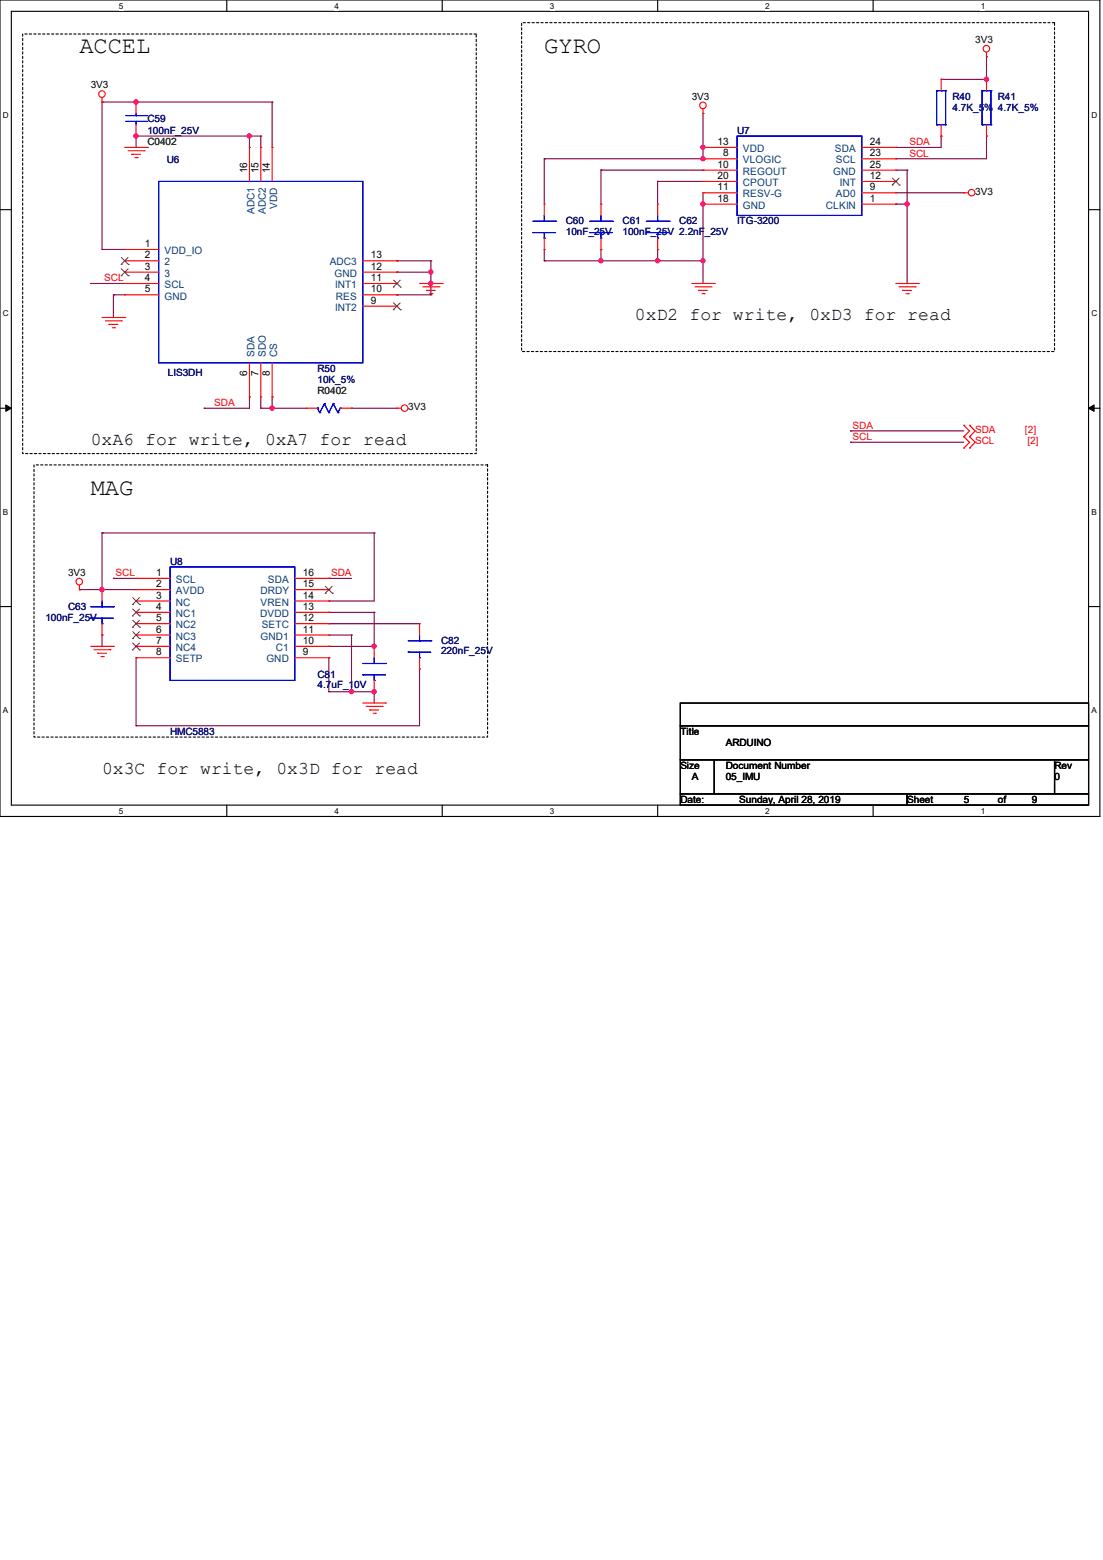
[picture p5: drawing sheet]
<svg xmlns="http://www.w3.org/2000/svg" width="210mm" height="297mm" viewBox="0 0 210 297" stroke-linecap="round" stroke-linejoin="round" font-family="sans-serif">
<path d="M0 0h209.4v155.4h-209.4zM2.2 2.2h205.1v151.1h-205.1z" fill="none" stroke="#000" stroke-width=".21"/>
<g fill="#fff">
<path d="M22.6 .3h.9v1.7h-.9z"/>
<path d="M22.6 153.5h.9v1.8h-.9z"/>
</g>
<path d="M43.2 0v2.2M43.2 153.3v2.1" fill="none" stroke="#000" stroke-width=".21"/>
<g fill="#fff">
<path d="M63.7 .3h.8v1.7h-.8z"/>
<path d="M63.7 153.5h.8v1.8h-.8z"/>
</g>
<path d="M84.2 0v2.2M84.2 153.3v2.1" fill="none" stroke="#000" stroke-width=".21"/>
<g fill="#fff">
<path d="M104.7 .3h.8v1.7h-.8z"/>
<path d="M104.7 153.5h.8v1.8h-.8z"/>
</g>
<path d="M125.2 0v2.2M125.2 153.3v2.1" fill="none" stroke="#000" stroke-width=".21"/>
<g fill="#fff">
<path d="M145.7 .3h.9v1.7h-.9z"/>
<path d="M145.7 153.5h.9v1.8h-.9z"/>
</g>
<path d="M166.2 0v2.2M166.2 153.3v2.1" fill="none" stroke="#000" stroke-width=".21"/>
<g fill="#fff">
<path d="M186.7 .3h.9v1.7h-.9z"/>
<path d="M186.7 153.5h.9v1.8h-.9z"/>
<path d="M.6 21h1.1v1.8h-1.1z"/>
<path d="M207.8 21h1.1v1.8h-1.1z"/>
<path d="M.6 58.8h1.1v1.7h-1.1z"/>
<path d="M207.8 58.8h1.1v1.7h-1.1z"/>
</g>
<path d="M0 39.9h2.2M207.3 39.9h2.1" fill="none" stroke="#000" stroke-width=".21"/>
<g fill="#fff">
<path d="M.6 96.6h1v1.7h-1z"/>
<path d="M207.8 96.6h1v1.7h-1z"/>
</g>
<path d="M0 77.7h2.2M207.3 77.7h2.1" fill="none" stroke="#000" stroke-width=".21"/>
<path d="M1.1 77.1l1.1 .6-1.1 .6zM207.3 77.7l1-.6v1.2z" fill="#000" stroke="#000" stroke-width=".19"/>
<g fill="#fff">
<path d="M.6 134.4h.9v1.7h-.9z"/>
<path d="M207.8 134.4h1v1.7h-1z"/>
</g>
<path d="M0 115.5h2.2M207.3 115.5h2.1M129.5 133.9h77.8v4.3h-77.8zM129.5 138.2h77.8v6.5h-77.8zM129.5 144.7h6.5v6.4h-6.5zM129.5 151.1h43.2v2.2h-43.2zM136 144.7h64.8v6.4h-64.8zM172.7 151.1h34.6v2.2h-34.6zM200.8 144.7h6.5v6.4h-6.5z" fill="none" stroke="#000" stroke-width=".21"/>
<path d="M4.3 6.5h86.4v79.9h-86.4zM99.3 4.3h101.5v62.6h-101.5zM6.5 88.5h86.3v51.8h-86.3z" fill="none" stroke="#000" stroke-width=".21" stroke-dasharray=".4 .4"/>
<g fill="none" stroke="#800040" stroke-width=".21">
<path d="M19.4 19.4h.1M19.4 19.4v28.1M19.4 19.4h32.4M25.9 19.4h.1M51.8 19.4h.1M51.8 19.4v8.7M179.2 15.1h.1M187.8 10.8h.1M187.8 10.8v4.3h-8.6M25.9 25.9h.1M25.9 25.9v2.2M25.9 25.9h23.8"/>
<path d="M47.5 25.9h.1M47.5 25.9v2.2M49.7 25.9h.1M49.7 25.9v2.2M103.6 30.2h.1M103.6 30.2v8.7M114.4 32.4h.1M114.4 32.4h19.5M114.4 32.4v6.5M125.2 34.5h.1M125.2 34.5h8.7M125.2 34.5v4.4"/>
<path d="M133.9 28.1h.1M133.9 21.6h.1M133.9 38.9h.1M133.9 36.7h.1M133.9 21.6v8.6h-30.3M133.9 36.7v17.3M170.6 38.9h.1M170.6 28.1h.1M170.6 30.2h.1M170.6 32.4h2.1M170.6 38.9h2.1M170.6 36.7h12.9"/>
<path d="M172.7 38.9h.1M172.7 32.4h.1M172.7 32.4v21.6M179.2 25.9h.1M179.2 25.9v2.2h-8.6M183.5 36.7h.1M187.8 25.9h.1M187.8 25.9v4.3h-17.2M17.3 54h.1M17.3 54h6.4M19.4 47.5h.1M19.4 47.5h4.3"/>
<path d="M21.6 56.1h.1M21.6 56.1h2.1M21.6 56.1v4.4M75.6 51.8h.1M75.6 49.7h.1M75.6 56.1h.1M75.6 49.7h6.4M75.6 51.8h6.4M75.6 56.1h6.4M82 54h.1M82 49.7h.1M82 56.1h.1"/>
<path d="M82 49.7v6.4M103.6 47.5h.1M103.6 49.7h.1M103.6 47.5v2.2M103.6 49.7h30.3M114.4 47.5h.1M114.4 49.7h.1M114.4 47.5v2.2M125.2 47.5h.1M125.2 49.7h.1M125.2 47.5v2.2M133.9 49.7h.1"/>
<path d="M38.9 77.7h.1M47.5 75.6h.1M47.5 75.6v2.1h-8.6M49.7 77.7h.1M49.7 75.6v2.1M49.7 77.7h8.6M51.8 77.7h.1M51.8 75.6h.1M51.8 75.6v2.1M66.9 77.7h.1M66.9 77.7h8.7M161.9 82h.1"/>
<path d="M161.9 84.2h.1M161.9 82h21.6M161.9 84.2h21.6M15.1 112.3h.1M15.1 112.3h10.8M19.4 112.3h.1M19.4 101.5h.1M19.4 101.5h51.8M19.4 101.5v10.8M21.6 110.1h.1M21.6 110.1h4.3M62.6 114.4h.1"/>
<path d="M62.6 116.6h.1M62.6 118.7h.1M62.6 110.1h.1M62.6 116.6h8.6M62.6 118.7h17.3M62.6 110.1h4.3M71.2 101.5h.1M71.2 116.6h.1M71.2 101.5v12.9h-8.6M71.2 116.6v6.5h-8.6M19.4 120.9h.1M19.4 120.9v2.2"/>
<path d="M25.9 138.2h.1M25.9 125.2h.1M25.9 125.2v13M62.6 123.1h.1M62.6 120.9h.1M62.6 125.2h.1M62.6 131.7h.1M62.6 120.9h4.3M62.6 131.7h8.6M62.6 125.2v6.5M66.9 120.9h.1M66.9 131.7h.1"/>
<path d="M66.9 120.9v10.8M71.2 131.7h.1M71.2 131.7v2.2M79.9 127.4h.1M79.9 127.4v10.8h-54"/>
</g>
<g fill="#f0f" stroke="#f0f" stroke-width=".21">
<circle cx="133.8" cy="28" r=".4"/>
<circle cx="133.8" cy="30.2" r=".4"/>
<circle cx="133.8" cy="38.8" r=".4"/>
<circle cx="125.2" cy="49.6" r=".4"/>
<circle cx="114.4" cy="49.6" r=".4"/>
<circle cx="133.8" cy="49.6" r=".4"/>
<circle cx="172.7" cy="38.8" r=".4"/>
<circle cx="187.8" cy="15.1" r=".4"/>
<circle cx="19.4" cy="112.2" r=".4"/>
<circle cx="71.2" cy="123" r=".4"/>
<circle cx="71.2" cy="131.7" r=".4"/>
<circle cx="66.9" cy="131.7" r=".4"/>
<circle cx="47.5" cy="25.9" r=".4"/>
<circle cx="25.9" cy="25.9" r=".4"/>
<circle cx="25.9" cy="19.4" r=".4"/>
<circle cx="82" cy="51.8" r=".4"/>
<circle cx="82" cy="54" r=".4"/>
<circle cx="51.8" cy="77.7" r=".4"/>
</g>
<g fill="none" stroke="#f00" stroke-width=".21">
<path d="M19.4 19.4h.1M19.4 18.6v.8M25.9 19.4h.1M25.9 19.4v2.2M179.2 15.1h.1M179.2 15.1v2.2M187.8 10.8h.1M187.8 15.1h.1M187.8 9.9v.9M187.8 15.1v2.2M23.7 28.1h4.4M24.4 28.7h3"/>
<path d="M25.1 29.4h.1M25.1 29.4h1.7M25.7 30h.4M25.9 25.9h.1M25.9 23.7v2.2M26.1 30h.1M27.4 28.7h.1M28.1 28.1h.1M47.5 28.1h.1M47.5 28.1v6.4M49.7 28.1h.1M49.7 28.1v6.4"/>
<path d="M51.8 28.1h.1M51.8 28.1v6.4M103.6 38.9h.1M103.6 38.9v2.1M114.4 38.9h.1M114.4 38.9v2.1M125.2 38.9h.1M125.2 38.9v2.1M133.9 21.6h.1M133.9 28.1h.1M133.9 30.2h.1M133.9 32.4h.1"/>
<path d="M133.9 34.5h.1M133.9 36.7h.1M133.9 38.9h.1M133.9 20.7v.9M133.9 36.7h6.4M133.9 28.1h6.4M133.9 30.2h6.4M133.9 32.4h6.4M133.9 34.5h6.4M133.9 38.9h6.4M164.1 36.7h6.5M164.1 28.1h6.5"/>
<path d="M164.1 30.2h6.5M164.1 32.4h6.5M164.1 34.5h6.5M164.1 38.9h6.5M170.6 28.1h.1M170.6 30.2h.1M170.6 34.5h.1M170.6 36.7h.1M170.6 38.9h.1M170.6 32.4h.1M179.2 25.9h.1M179.2 23.7v2.2"/>
<path d="M183.5 36.7h.1M183.5 36.7h.9M187.8 25.9h.1M187.8 23.7v2.2M23.7 47.5h.1M23.7 49.7h.1M23.7 51.8h.1M23.7 54h.1M23.7 56.1h.1M23.7 54h6.5M23.7 47.5h6.5M23.7 49.7h6.5"/>
<path d="M23.7 51.8h6.5M23.7 56.1h6.5M69.1 54h6.5M69.1 49.7h6.5M69.1 51.8h6.5M69.1 56.1h6.5M69.1 58.3h6.5M75.6 58.3h.1M75.6 56.1h.1M75.6 54h.1M75.6 51.8h.1M75.6 49.7h.1"/>
<path d="M79.9 54h4.3M80.5 54.6h3.1M81.2 55.3h.1M81.2 55.3h1.7M81.8 55.9h.5M82.3 55.9h.1M83.6 54.6h.1M84.2 54h.1M103.6 47.5h.1M103.6 45.3v2.2M114.4 47.5h.1M114.4 45.3v2.2"/>
<path d="M125.2 47.5h.1M125.2 45.3v2.2M131.7 54h4.3M132.3 54.6h3.1M133 55.3h.1M133 55.3h1.7M133.6 55.9h.5M134.1 55.9h.1M135.4 54.6h.1M136 54h.1M170.6 54h4.3M171.2 54.6h3"/>
<path d="M171.9 55.3h.1M171.9 55.3h1.7M172.5 55.9h.4M172.9 55.9h.1M174.2 54.6h.1M174.9 54h.1M19.4 60.5h4.3M20.1 61.1h3M20.7 61.8h.1M20.7 61.8h1.7M21.4 62.4h.4M21.8 62.4h.1"/>
<path d="M23.1 61.1h.1M23.7 60.5h.1M47.5 75.6h.1M47.5 69.1v6.5M49.7 75.6h.1M49.7 69.1v6.5M51.8 75.6h.1M51.8 69.1v6.5M58.3 77.7h.1M58.3 77.7h2.2M64.8 77.7h2.1M66.9 77.7h.1"/>
<path d="M75.6 77.7h.1M75.6 77.7h.8M183.5 83.1h.1M183.5 81h.1M183.5 85.3h.1M183.5 81l1.1 1-1.1 1.1M183.5 83.1l1.1 1.1-1.1 1.1M184.6 83.1h.1M184.6 81h.1M184.6 85.3h.1M184.6 81l1.1 1-1.1 1.1M184.6 83.1l1.1 1.1-1.1 1.1"/>
<path d="M15.1 112.3h.1M15.1 111.4v.9M19.4 112.3h.1M19.4 112.3v2.1M19.4 118.7v2.2M25.9 110.1h.1M25.9 112.3h.1M25.9 114.4h.1M25.9 116.6h.1M25.9 118.7h.1M25.9 110.1h6.5M25.9 112.3h6.5"/>
<path d="M25.9 114.4h6.5M25.9 116.6h6.5M25.9 118.7h6.5M56.1 110.1h6.5M56.1 112.3h6.5M56.1 114.4h6.5M56.1 116.6h6.5M56.1 118.7h6.5M62.6 118.7h.1M62.6 116.6h.1M62.6 114.4h.1M62.6 112.3h.1"/>
<path d="M62.6 110.1h.1M79.9 118.7h.1M79.9 118.7v2.2M17.3 123.1h4.3M17.9 123.7h3.1M18.6 124.4h.1M18.6 124.4h1.7M19.2 125h.4M19.4 120.9h.1M19.6 125h.1M21 123.7h.1M21.6 123.1h.1"/>
<path d="M25.9 120.9h.1M25.9 123.1h.1M25.9 125.2h.1M25.9 123.1h6.5M25.9 120.9h6.5M25.9 125.2h6.5M56.1 123.1h6.5M56.1 120.9h6.5M56.1 125.2h6.5M62.6 125.2h.1M62.6 123.1h.1M62.6 120.9h.1"/>
<path d="M69.1 133.9h4.3M69.7 134.5h3.1M70.4 135.2h.1M70.4 135.2h1.7M71 135.8h.5M71.2 123.1h.1M71.2 131.7h.1M71.2 123.1v2.1M71.2 129.5v2.2M71.5 135.8h.1M72.8 134.5h.1M73.4 133.9h.1"/>
<path d="M79.9 127.4h.1M79.9 125.2v2.2"/>
<circle cx="19.4" cy="17.9" r=".62"/>
<circle cx="187.8" cy="9.3" r=".62"/>
<circle cx="133.8" cy="20.1" r=".62"/>
<circle cx="185" cy="36.7" r=".63"/>
<circle cx="77.1" cy="77.7" r=".63"/>
<circle cx="15.1" cy="110.7" r=".62"/>
</g>
<g fill="none" stroke="#00f" stroke-width=".21">
<path d="M178.4 17.3h.1M178.4 17.3h1.6M178.4 17.3v6.4M179.2 17.3h.1M180 17.3h.1M180 17.3v6.4M187 17.3h.1M187 17.3h1.7M187 17.3v6.4M187.8 17.3h.1M188.7 17.3h.1M188.7 17.3v6.4"/>
<path d="M24 23.1h3.9M24 22h3.9M25.9 22h.1M25.9 23.1h.1M25.9 21.6v.4M25.9 23.1v.6M27.9 23.1h.1M27.9 22h.1M30.2 34.5h38.9v34.6h-38.9zM140.3 25.9h23.8v15.1h-23.8zM178.4 23.7h.1M178.4 23.7h1.6"/>
<path d="M180 23.7h.1M187 23.7h.1M187 23.7h1.7M188.7 23.7h.1M101.5 44.3h.1M101.5 44.3h4.3M101.5 42.1h4.3M103.6 42.1h.1M103.6 45.3h.1M103.6 41v1.1M103.6 44.3v1M105.8 42.1h.1"/>
<path d="M112.3 44.3h.1M112.3 44.3h4.3M112.3 42.1h4.3M114.4 42.1h.1M114.4 45.3h.1M114.4 41v1.1M114.4 44.3v1M116.6 42.1h.1M123.1 44.3h.1M123.1 44.3h4.3M123.1 42.1h4.3M125.2 42.1h.1"/>
<path d="M125.2 45.3h.1M125.2 41v1.1M125.2 44.3v1M127.4 42.1h.1M60.5 77.7h.1M60.5 77.7l.4 .9M60.9 78.6h.1M61.8 76.9h.1M61.8 76.9l.8 1.7M61.8 76.9l-.9 1.7M62.6 78.6h.1M63.5 76.9h.1"/>
<path d="M63.5 76.9l.8 1.7M63.5 76.9l-.9 1.7M64.3 78.6h.1M64.8 77.7h.1M64.8 77.7l-.5 .9M17.3 117.7h.1M17.3 117.7h4.3M17.3 115.5h4.3M19.4 115.5h.1M19.4 118.7h.1M19.4 114.4v1.1M19.4 117.7v1"/>
<path d="M21.6 115.5h.1M32.4 107.9h23.7v21.6h-23.7zM69.1 128.5h.1M69.1 128.5h4.3M69.1 126.3h4.3M71.2 126.3h.1M71.2 129.5h.1M71.2 125.2v1.1M71.2 128.5v1M73.4 126.3h.1M77.7 124.2h.1M77.7 124.2h4.3"/>
<path d="M77.7 122h4.3M79.9 122h.1M79.9 125.2h.1M79.9 120.9v1.1M79.9 124.2v1M82 122h.1"/>
</g>
<g fill="none" stroke="#804000" stroke-width=".19">
<path d="M169.9 35.2h.1M169.9 33.9l1.3 1.3M171.2 33.9l-1.3 1.3M171.2 35.2h.1M23.1 50.3h.1M23.1 52.5h.1M23.1 49l1.3 1.3M23.1 51.2l1.3 1.3M24.4 49l-1.3 1.3M24.4 51.2l-1.3 1.3M24.4 50.3h.1M24.4 52.5h.1"/>
<path d="M74.9 59h.1M74.9 54.7h.1M74.9 57.7l1.3 1.3M74.9 53.3l1.3 1.4M76.2 57.7l-1.3 1.3M76.2 53.3l-1.3 1.4M76.2 59h.1M76.2 54.7h.1M25.2 115.1h.1M25.2 117.3h.1M25.2 119.4h.1M25.3 113.8l1.3 1.3"/>
<path d="M25.3 116l1.3 1.3M25.3 118.1l1.3 1.3M26.5 113.8l-1.3 1.3M26.5 116l-1.3 1.3M26.5 118.1l-1.3 1.3M26.6 115.1h.1M26.6 117.3h.1M26.6 119.4h.1M61.9 112.9h.1M62 111.6l1.3 1.3M63.2 111.6l-1.3 1.3M63.3 112.9h.1"/>
<path d="M25.2 121.6h.1M25.2 123.7h.1M25.3 120.3l1.3 1.3M25.3 122.4l1.3 1.3M26.5 120.3l-1.3 1.3M26.5 122.4l-1.3 1.3M26.6 121.6h.1M26.6 123.7h.1"/>
</g>
<g font-size="4.5">
<text x="15.1" y="10.1">ACCEL</text>
<text x="103.6" y="10.1">GYRO</text>
<text x="17.3" y="94.3">MAG</text>
</g>
<g font-size="3.4">
<text x="120.9" y="61">0xD2 for write, 0xD3 for read</text>
<text x="17.3" y="84.8">0xA6 for write, 0xA7 for read</text>
<text x="19.4" y="147.4">0x3C for write, 0x3D for read</text>
</g>
<g font-size="1.9">
<text x="185.7" y="8.2">3V3</text>
<text x="17.3" y="16.8">3V3</text>
<text x="131.7" y="19">3V3</text>
<text x="136.6" y="27.6">13</text>
<text x="137.7" y="29.8">8</text>
<text x="165.6" y="27.6">24</text>
<text x="165.6" y="29.8">23</text>
<text x="47" y="33" transform="rotate(-90 47 33)">16</text>
<text x="49.2" y="33" transform="rotate(-90 49.2 33)">15</text>
<text x="51.4" y="33" transform="rotate(-90 51.4 33)">14</text>
<text x="136.6" y="31.9">10</text>
<text x="136.6" y="34.1">20</text>
<text x="165.6" y="34.1">12</text>
<text x="165.6" y="31.9">25</text>
<text x="136.6" y="36.2">11</text>
<text x="136.6" y="38.4">18</text>
<text x="165.6" y="36.2">9</text>
<text x="165.6" y="38.4">1</text>
<text x="185.7" y="37.1">3V3</text>
<text x="27.6" y="47">1</text>
<text x="27.6" y="49.2">2</text>
<text x="27.6" y="51.4">3</text>
<text x="27.6" y="53.5">4</text>
<text x="70.6" y="53.5">11</text>
<text x="70.6" y="51.4">12</text>
<text x="70.6" y="49.2">13</text>
<text x="27.6" y="55.7">5</text>
<text x="70.6" y="57.8">9</text>
<text x="70.6" y="55.7">10</text>
<text x="47" y="71.7" transform="rotate(-90 47 71.7)">6</text>
<text x="49.2" y="71.7" transform="rotate(-90 49.2 71.7)">7</text>
<text x="51.4" y="71.7" transform="rotate(-90 51.4 71.7)">8</text>
<text x="77.7" y="78.1">3V3</text>
<text x="13" y="109.6">3V3</text>
<text x="29.8" y="109.6">1</text>
<text x="29.8" y="111.8">2</text>
<text x="29.8" y="114">3</text>
<text x="57.7" y="114">14</text>
<text x="57.7" y="111.8">15</text>
<text x="57.7" y="109.6">16</text>
<text x="29.8" y="116.1">4</text>
<text x="29.8" y="118.3">5</text>
<text x="57.7" y="118.3">12</text>
<text x="57.7" y="116.1">13</text>
<text x="29.8" y="120.4">6</text>
<text x="29.8" y="122.6">7</text>
<text x="29.8" y="124.8">8</text>
<text x="57.7" y="124.8">9</text>
<text x="57.7" y="122.6">10</text>
<text x="57.7" y="120.4">11</text>
<text x="129.5" y="139.9">Title</text>
<text x="138.2" y="142">ARDUINO</text>
<text x="129.5" y="146.3">Size</text>
<text x="131.7" y="148.5">A</text>
<text x="138.2" y="146.3">Document Number</text>
<text x="138.2" y="148.5">05_IMU</text>
<text x="200.8" y="146.3">Rev</text>
<text x="200.8" y="148.5">0</text>
<text x="129.5" y="152.8">Date:</text>
<text x="140.8" y="152.8">Sunday, April 28, 2019</text>
<text x="172.7" y="152.8">Sheet</text>
<text x="183.5" y="152.8">5</text>
<text x="190" y="152.8">of</text>
<text x="196.5" y="152.8">9</text>
</g>
<g font-size="1.9" fill="#000080">
<text x="28.1" y="23.3">C59</text>
<text x="181.4" y="19">R40</text>
<text x="181.4" y="21.1">4.7K_5%</text>
<text x="190" y="19">R41</text>
<text x="190" y="21.1">4.7K_5%</text>
<text x="28.1" y="25.4">100nF_25V</text>
<text x="140.3" y="25.4">U7</text>
<text x="31.8" y="31.1">U6</text>
<text x="107.7" y="42.7">C60</text>
<text x="107.7" y="44.7">10nF_25V</text>
<text x="118.5" y="42.7">C61</text>
<text x="118.5" y="44.7">100nF_25V 2.2nF_25V</text>
<text x="129.3" y="42.7">C62</text>
<text x="140.3" y="42.7">ITG-3200</text>
<text x="32" y="71.6">LIS3DH</text>
<text x="60.5" y="70.8">R50</text>
<text x="60.5" y="72.9">10K_5%</text>
<text x="32.4" y="107.5">U8</text>
<text x="8.6" y="118.3">100nF_25V</text>
<text x="13" y="116.1">C63</text>
<text x="84" y="122.6">C82</text>
<text x="84" y="124.5">220nF_25V</text>
<text x="60.5" y="129.1">C81</text>
<text x="60.5" y="131">4.7uF_10V</text>
<text x="32.4" y="139.9">HMC5883</text>
</g>
<g font-size="1.9" fill="#008000">
<text x="28.1" y="27.6">C0402</text>
<text x="60.5" y="75.1">R0402</text>
</g>
<g font-size="1.9" fill="#004080">
<text x="141.4" y="29">VDD</text>
<text x="159" y="29">SDA</text>
<text x="141.4" y="31.1">VLOGIC</text>
<text x="141.4" y="33.3">REGOUT</text>
<text x="141.4" y="35.4">CPOUT</text>
<text x="158.7" y="33.3">GND</text>
<text x="159.2" y="31.1">SCL</text>
<text x="159.9" y="35.4">INT</text>
<text x="48.4" y="40.8" transform="rotate(-90 48.4 40.8)">ADC1</text>
<text x="50.6" y="40.8" transform="rotate(-90 50.6 40.8)">ADC2</text>
<text x="52.7" y="39.7" transform="rotate(-90 52.7 39.7)">VDD</text>
<text x="141.4" y="37.6">RESV-G</text>
<text x="141.4" y="39.8">GND</text>
<text x="157.3" y="39.8">CLKIN</text>
<text x="159.2" y="37.6">AD0</text>
<text x="31.3" y="48.4">VDD_IO</text>
<text x="31.3" y="50.5">2</text>
<text x="31.3" y="52.7">3</text>
<text x="62.8" y="50.5">ADC3</text>
<text x="63.7" y="52.7">GND</text>
<text x="31.3" y="54.9">SCL</text>
<text x="31.3" y="57">GND</text>
<text x="63.8" y="59.2">INT2</text>
<text x="63.8" y="54.9">INT1</text>
<text x="64" y="57">RES</text>
<text x="48.4" y="68" transform="rotate(-90 48.4 68)">SDA</text>
<text x="50.6" y="68" transform="rotate(-90 50.6 68)">SDO</text>
<text x="52.7" y="68" transform="rotate(-90 52.7 68)">CS</text>
<text x="33.5" y="111">SCL</text>
<text x="33.5" y="113.2">AVDD</text>
<text x="49.6" y="113.2">DRDY</text>
<text x="51" y="111">SDA</text>
<text x="33.5" y="115.3">NC</text>
<text x="33.5" y="117.5">NC1</text>
<text x="33.5" y="119.6">NC2</text>
<text x="49.5" y="117.5">DVDD</text>
<text x="49.6" y="115.3">VREN</text>
<text x="49.8" y="119.6">SETC</text>
<text x="33.5" y="121.8">NC3</text>
<text x="33.5" y="124">NC4</text>
<text x="49.6" y="121.8">GND1</text>
<text x="52.5" y="124">C1</text>
<text x="33.5" y="126.1">SETP</text>
<text x="50.7" y="126.1">GND</text>
</g>
<g font-size="1.9" fill="#f00">
<text x="173.1" y="27.6">SDA</text>
<text x="173.1" y="29.8">SCL</text>
<text x="19.9" y="53.6">SCL</text>
<text x="40.8" y="77.3">SDA</text>
<text x="162.3" y="81.6">SDA</text>
<text x="162.3" y="83.8">SCL</text>
<text x="185.7" y="82.4">SDA</text>
<text x="195.2" y="82.4">[2]</text>
<text x="185.7" y="84.6">SCL</text>
<text x="195.6" y="84.6">[2]</text>
<text x="22" y="109.7">SCL</text>
<text x="63" y="109.7">SDA</text>
</g>
<g font-size="1.6">
<text x="22.6" y="1.7">5</text>
<text x="63.7" y="1.7">4</text>
<text x="104.7" y="1.7">3</text>
<text x="145.7" y="1.7">2</text>
<text x="186.7" y="1.7">1</text>
<text x=".6" y="22.4">D</text>
<text x="207.8" y="22.4">D</text>
<text x=".6" y="60.2">C</text>
<text x="207.8" y="60.2">C</text>
<text x=".6" y="98">B</text>
<text x="207.8" y="98">B</text>
<text x=".6" y="135.8">A</text>
<text x="207.8" y="135.8">A</text>
<text x="22.6" y="154.9">5</text>
<text x="63.7" y="154.9">4</text>
<text x="104.7" y="154.9">3</text>
<text x="145.7" y="154.9">2</text>
<text x="186.7" y="154.9">1</text>
</g>
</svg>
